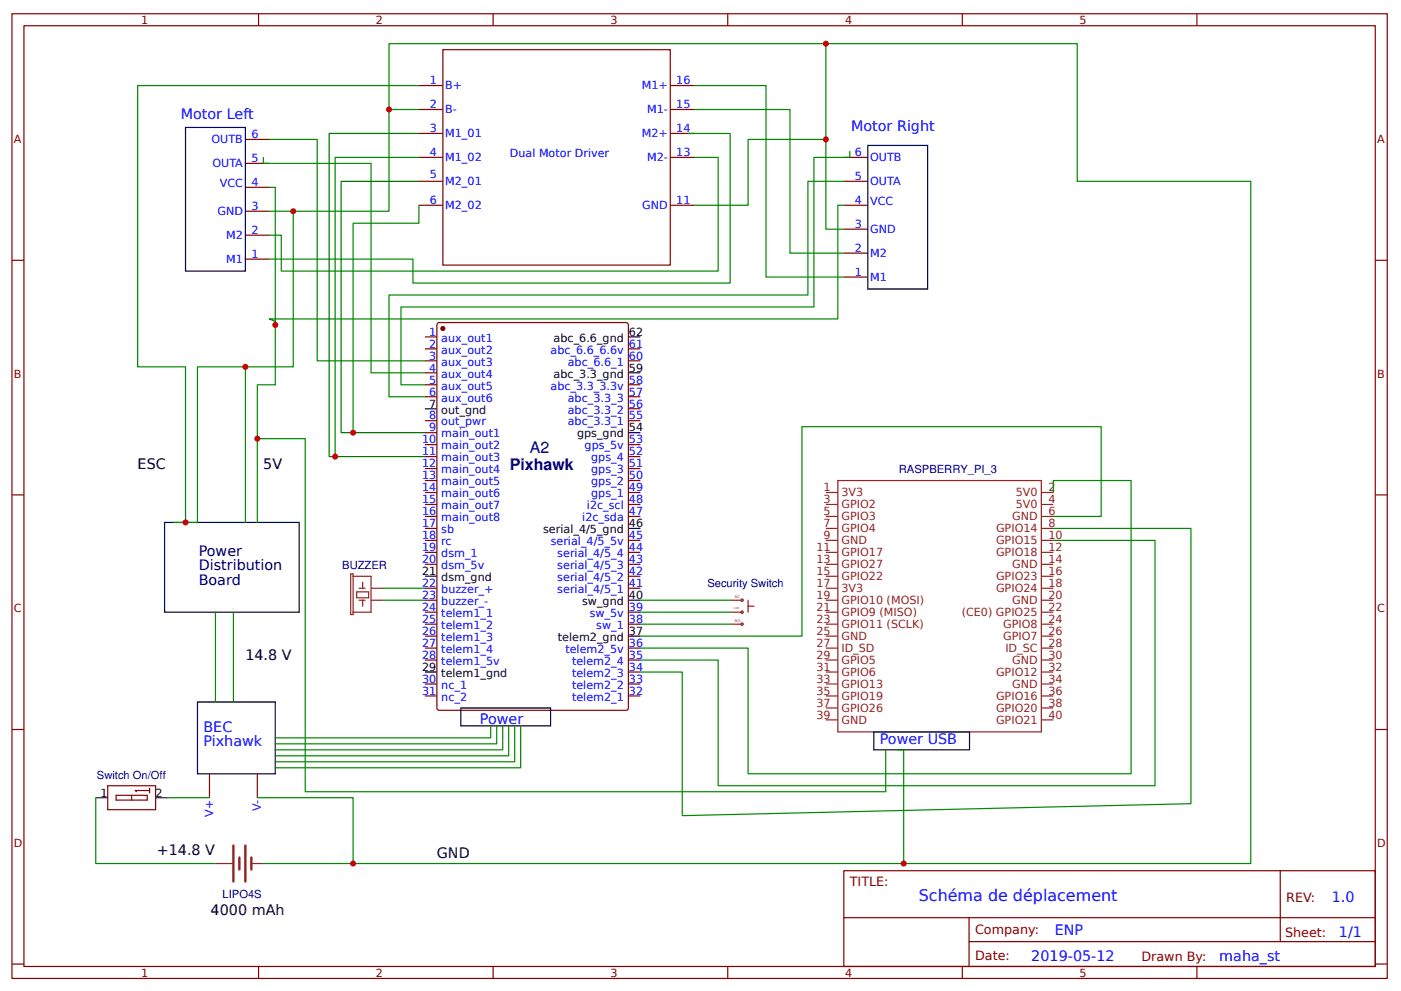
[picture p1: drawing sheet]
<svg xmlns="http://www.w3.org/2000/svg" width="310mm" height="219mm" viewBox="0 0 310 219" stroke-linecap="round" stroke-linejoin="round" font-family="sans-serif">
<g fill="none" stroke="#800" stroke-width=".26">
<path d="M2.6 3h304.1v213.3h-304.1zM5.3 5.7h298.7v208h-298.7zM57.1 3v2.7M92.6 18.9h5.3M97.9 11h50.3v47.6h-50.3zM109 3v2.7M148.2 18.9h5.3M160.9 3v2.7M212.7 3v2.7M264.6 3v2.7M54.2 36.1h5.3M54.2 30.8h5.3"/>
<path d="M92.6 34.8h5.3M92.6 24.2h5.3M92.6 29.5h5.3M148.2 34.8h5.3M148.2 24.2h5.3M148.2 29.5h5.3M186.5 34.8h5.3M2.6 57.5h2.7M54.2 57.3h5.3M54.2 52h5.3M54.2 46.7h5.3M54.2 41.4h5.3"/>
<path d="M92.6 45.4h5.3M92.6 40.1h5.3M148.2 45.4h5.3M186.5 56h5.3M186.5 50.7h5.3M186.5 45.4h5.3M186.5 40.1h5.3M304 57.5h2.7M93.9 74.5h2.7M93.9 77.1h2.7M93.9 79.8h2.7M96.8 71.4l41.6-.1 .4 .3 .1 84.9-.3 .5h-41.5l-.5-.2v-85z"/>
<path d="M138.9 77.1h2.7M138.9 79.8h2.7M186.5 61.3h5.3M93.9 82.4h2.7M93.9 85.1h2.7M93.9 87.7h2.7M93.9 93h2.7M93.9 95.6h2.7M93.9 98.3h2.7M138.9 85.1h2.7M138.9 87.7h2.7M138.9 93h2.7"/>
<path d="M138.9 98.3h2.7M138.9 90.4h2.7M2.6 109.4h2.7M93.9 100.9h2.7M93.9 103.6h2.7M93.9 106.2h2.7M93.9 108.9h2.7M93.9 111.5h2.7M93.9 114.2h2.7M93.9 116.8h2.7M93.9 119.5h2.7M138.9 100.9h2.7"/>
<path d="M138.9 103.6h2.7M138.9 106.2h2.7M138.9 108.9h2.7M138.9 111.5h2.7M138.9 114.2h2.7M138.9 119.5h2.7M304 109.4h2.7M93.9 122.1h2.7M93.9 124.8h2.7M93.9 130h2.7M93.9 132.7h2.7M93.9 135.3h2.7"/>
<path d="M93.9 138h2.7M138.9 122.1h2.7M138.9 124.8h2.7M138.9 130h2.7M138.9 135.3h2.7M138.9 138h2.7M138.9 127.4h2.7M93.9 140.6h2.7M93.9 143.3h2.7M93.9 145.9h2.7M93.9 151.2h2.7M93.9 153.9h2.7"/>
<path d="M138.9 143.3h2.7M138.9 145.9h2.7M138.9 151.2h2.7M138.9 153.9h2.7M138.9 148.6h2.7M2.6 161.3h2.7M23.8 173.7h10.6v5.3h-10.6zM25.7 175.8h6.8v1.1h-6.8zM29.1 175.8v1.1M33.1 174.8h-3.2l.3 .2M33.1 174.2v1.1M46.3 171.1v5.2"/>
<path d="M56.9 171.1v5.2M304 161.3h2.7M186.5 192.5h117.5v21.2h-117.5zM283 192.5v15.7M2.6 213.1h2.7M57.1 213.7v2.6M109 213.7v2.6M160.9 213.7v2.6M186.6 202.9h117.3M212.7 213.7v2.6M214.2 208.2h89.7M214.2 202.9v10.6"/>
<path d="M264.6 213.7v2.6M304 213.1h2.7"/>
</g>
<circle cx="97.9" cy="72.6" r=".4" fill="#800" stroke="#800" stroke-width=".26"/>
<g fill="none" stroke="#000" stroke-width=".26">
<path d="M41 28.2h13.2v31.7h-13.2zM191.8 32.1h13.3v31.8h-13.3zM138.9 74.5h2.7M93.9 90.4h2.7M138.9 95.6h2.7M138.9 82.4h2.7M36.4 115.5h29.7v19.8h-29.7zM138.9 116.8h2.7M93.9 127.4h2.7M138.9 132.7h2.7M43.7 155.2h17.2v15.9h-17.2zM93.9 148.6h2.7"/>
<path d="M101.9 156.5h19.8v4h-19.8zM138.9 140.6h2.7M21.2 176.3h2.6M34.4 176.3h2.6M193.1 161.8h21.2v4h-21.2z"/>
</g>
<g fill="none" stroke="#8d2323" stroke-width=".26">
<path d="M182.6 108.9h2.6M182.6 111.5h2.6M182.6 114.2h2.6M182.6 116.8h2.6M182.6 119.5h2.6M185.2 106.2h45v55.6h-45zM230.2 108.9h2.6M230.2 111.5h2.6M230.2 114.2h2.6M230.2 116.8h2.6M230.2 119.5h2.6M77.5 126.9h.6v9h-.6z"/>
<path d="M78.1 127.4h3.9v7.9h-3.9M78.8 130.8h2.7v1.4h-2.7zM79.4 132.7h1.3M79.4 130h1.3M80.2 128.7v1.3M80.2 132.7v1.3M82 132.7h2.7M82 130h2.7M161.4 132.7h2.6M161.4 135.3h2.6M161.4 138h2.6M165.4 132.7v2.6"/>
<path d="M165.4 134h1.3M182.6 132.7h2.6M182.6 130h2.6M182.6 127.4h2.6M182.6 135.3h2.6M182.6 122.1h2.6M182.6 124.8h2.6M182.6 138h2.6M230.2 132.7h2.6M230.2 130h2.6M230.2 127.4h2.6M230.2 135.3h2.6"/>
<path d="M230.2 122.1h2.6M230.2 124.8h2.6M230.2 138h2.6M182.6 140.6h2.6M182.6 143.3h2.6M182.6 145.9h2.6M182.6 148.6h2.6M182.6 151.2h2.6M182.6 153.9h2.6M182.6 156.5h2.6M182.6 159.1h2.6M230.2 140.6h2.6"/>
<path d="M230.2 143.3h2.6M230.2 145.9h2.6M230.2 148.6h2.6M230.2 151.2h2.6M230.2 153.9h2.6M230.2 156.5h2.6M230.2 159.1h2.6M47.6 190.9h3.7M55.6 190.9h2.6"/>
<circle cx="164" cy="132.7" r=".26"/>
<circle cx="164" cy="138" r=".26"/>
<circle cx="164" cy="135.3" r=".26"/>
</g>
<g fill="none" stroke="#080" stroke-width=".26">
<path d="M92.6 18.9h-62.2v62.2h10.6v34.4M153.5 18.9h15.8v42.4h17.2M182.6 9.7h55.5v30.4h38.4v150.8h-218.3M58.2 34.8v1.3h23.8v46.3h11.9M59.5 30.8h10.6v49h23.8M86 24.2v22.5h-26.5M92.6 24.2h-6.6v-14.5h96.6v41h3.9M92.6 34.8h-18.5v66.1M152.1 29.5h9.3v33.1h-70.1v-5.3h-31.8M153.5 24.2h21.1v31.8h11.9M153.5 34.8h5.2v25.1h-96.5v-7.9h-2.7M182.6 30.8h-17.2v14.6h-11.9"/>
<path d="M187.9 33.5v1.3h-8v33.1h-91.3v17.2h5.3M59.5 41.4h1.4v43.7h-4v30.4M64.8 46.7v34.4h-10.6v34.4M92.6 45.4v3.9h-14.5v46.3M186.5 40.1h-7.9v25.1h-92.6v22.5h7.9M186.5 45.4h-1.3v25.1h-125.7l1.4 .5v.8M54.2 81.1h-10.5v34.4h-5.3M56.9 97h10.6v78h128.3v-9.2M232.8 108.9v-2.7h17.2v64.9h-84.6v-27.8h-23.8M232.8 114.2h10.6v-19.9h-66.1v46.3h-35.7M232.8 119.5h22.5v54.2h-96.6v-27.8h-17.1M232.8 116.8h30.5v60.9l-112.5 2.6v-31.7h-9.2"/>
<path d="M47.6 135.3v19.9M51.6 135.3v19.9M84.7 130h9.2M84.7 132.7h9.2M141.6 132.7h19.8M141.6 135.3h19.8M141.6 138h19.8M21.2 176.3v14.6h26.4M37 176.3h9.3M56.9 176.3h21.2v14.6M108.5 160.5v2.6h-47.6M109.8 160.5v3.9h-48.9"/>
<path d="M111.1 160.5v5.3h-50.2M112.4 160.5v6.6h-51.5M113.8 160.5v7.9h-52.9M115.1 160.5v9.2h-54.2M198.4 165.8h1.4v25.1"/>
</g>
<path d="M51.6 186.9v8M52.9 189.6v2.6M54.2 186.9v8M55.6 189.6v2.6" fill="none" stroke="#8d2323" stroke-width=".53"/>
<path d="M92.6 29.5h-19.8v71.4h21.1M92.6 40.1h-17.2v55.5h18.5" fill="none" stroke="#060" stroke-width=".26"/>
<g fill="#c00">
<circle cx="74.1" cy="100.9" r=".66"/>
<circle cx="182.6" cy="30.8" r=".66"/>
<circle cx="41" cy="115.5" r=".66"/>
<circle cx="60.9" cy="71.8" r=".66"/>
<circle cx="54.2" cy="81.1" r=".66"/>
<circle cx="64.8" cy="46.7" r=".66"/>
<circle cx="56.9" cy="97" r=".66"/>
<circle cx="78.1" cy="190.9" r=".66"/>
<circle cx="182.6" cy="9.7" r=".66"/>
<circle cx="86" cy="24.2" r=".66"/>
<circle cx="199.8" cy="190.9" r=".66"/>
<circle cx="78.1" cy="95.6" r=".66"/>
</g>
<g font-size="3.5" fill="#000080">
<text x="117.1" y="100.2">A2</text>
<text x="112.7" y="103.9">Pixhawk</text>
</g>
<text font-size="3.5" fill="#00f" x="203.1" y="199.3">Schéma de déplacement</text>
<g font-size="3.2" fill="#00f">
<text x="40" y="26.3">Motor Left</text>
<text x="188.1" y="29">Motor Right</text>
<text x="45" y="161.8">BEC</text>
<text x="106.1" y="159.9">Power</text>
<text x="45" y="165">Pixhawk</text>
<text x="194.5" y="164.4">Power USB</text>
<text x="294.4" y="199.4">1.0</text>
<text x="233.2" y="206.6">ENP</text>
<text x="296" y="207.2">1/1</text>
<text x="228" y="212.5">2019-05-12</text>
<text x="269.5" y="212.4">maha_st</text>
</g>
<g font-size="3.2">
<text x="30.4" y="103.6">ESC</text>
<text x="58.2" y="103.6">5V</text>
<text x="54.2" y="145.9">14.8 V</text>
<text x="34.7" y="189">+14.8 V</text>
<text x="96.6" y="189.6">GND</text>
<text x="46.6" y="202.3">4000 mAh</text>
</g>
<g font-size="3.2" fill="#006">
<text x="43.9" y="122.9">Power</text>
<text x="43.9" y="126.1">Distribution</text>
<text x="43.9" y="129.2">Board</text>
</g>
<g font-size="2.8" fill="#800">
<text x="187.9" y="195.9">TITLE:</text>
<text x="284.3" y="199.4">REV:</text>
<text x="215.5" y="206.6">Company:</text>
<text x="284.1" y="207">Sheet:</text>
<text x="215.5" y="212.3">Date:</text>
<text x="252.3" y="212.4">Drawn By:</text>
</g>
<g font-size="2.5" fill="#800">
<text x="31.2" y="5.3">1</text>
<text x="83.1" y="5.3">2</text>
<text x="134.9" y="5.3">3</text>
<text x="186.8" y="5.3">4</text>
<text x="238.7" y="5.3">5</text>
<text x="3" y="31.6">A</text>
<text x="304.4" y="31.6">A</text>
<text x="3" y="83.5">B</text>
<text x="304.4" y="83.5">B</text>
<text x="3" y="135.3">C</text>
<text x="304.4" y="135.3">C</text>
<text x="3" y="187.2">D</text>
<text x="304.4" y="187.2">D</text>
<text x="31.2" y="215.9">1</text>
<text x="83.1" y="215.9">2</text>
<text x="134.9" y="215.9">3</text>
<text x="186.8" y="215.9">4</text>
<text x="238.7" y="215.9">5</text>
</g>
<g font-size="2.5" fill="#00f">
<text x="95" y="18.7">1</text>
<text x="95" y="23.9">2</text>
<text x="98.4" y="19.7">B+</text>
<text x="141.9" y="19.7">M1+</text>
<text x="149.5" y="23.9">15</text>
<text x="149.5" y="18.7">16</text>
<text x="95" y="29.2">3</text>
<text x="98.4" y="25">B-</text>
<text x="143" y="25">M1-</text>
<text x="149.5" y="29.2">14</text>
<text x="46.8" y="31.6">OUTB</text>
<text x="55.6" y="35.9">5</text>
<text x="55.6" y="30.6">6</text>
<text x="95" y="34.5">4</text>
<text x="98.4" y="30.3">M1_01</text>
<text x="98.4" y="35.6">M1_02</text>
<text x="112.7" y="34.8">Dual Motor Driver</text>
<text x="141.9" y="30.3">M2+</text>
<text x="143" y="35.6">M2-</text>
<text x="149.5" y="34.5">13</text>
<text x="188.9" y="34.5">6</text>
<text x="192.4" y="35.6">OUTB</text>
<text x="47" y="36.9">OUTA</text>
<text x="48.6" y="41.4">VCC</text>
<text x="55.6" y="41.1">4</text>
<text x="95" y="39.4">5</text>
<text x="98.4" y="40.9">M2_01</text>
<text x="188.9" y="39.8">5</text>
<text x="192.4" y="40.9">OUTA</text>
<text x="48" y="47.5">GND</text>
<text x="55.6" y="46.4">3</text>
<text x="95" y="45.1">6</text>
<text x="98.4" y="46.2">M2_02</text>
<text x="142" y="46.2">GND</text>
<text x="149.5" y="45.1">11</text>
<text x="188.9" y="45.1">4</text>
<text x="192.4" y="45.4">VCC</text>
<text x="50" y="52.8">M2</text>
<text x="55.6" y="51.7">2</text>
<text x="188.9" y="50.4">3</text>
<text x="192.4" y="51.5">GND</text>
<text x="50" y="58.1">M1</text>
<text x="55.6" y="57">1</text>
<text x="188.9" y="55.7">2</text>
<text x="192.4" y="56.8">M2</text>
<text x="188.9" y="61">1</text>
<text x="192.4" y="62">M1</text>
<text x="94.9" y="74.2">1</text>
<text x="94.9" y="76.9">2</text>
<text x="97.6" y="75.5">aux_out1</text>
<text x="139" y="76.9">61</text>
<text x="94.9" y="79.5">3</text>
<text x="94.9" y="82.2">4</text>
<text x="97.6" y="78.2">aux_out2</text>
<text x="97.6" y="80.8">aux_out3</text>
<text x="97.6" y="83.5">aux_out4</text>
<text x="121.7" y="78.2">abc_6.6_6.6v</text>
<text x="125.5" y="80.8">abc_6.6_1</text>
<text x="139" y="79.5">60</text>
<text x="94.9" y="84.8">5</text>
<text x="94.9" y="87.4">6</text>
<text x="97.6" y="86.1">aux_out5</text>
<text x="97.6" y="88.8">aux_out6</text>
<text x="121.7" y="86.1">abc_3.3_3.3v</text>
<text x="125.5" y="88.8">abc_3.3_3</text>
<text x="139" y="87.4">57</text>
<text x="139" y="84.8">58</text>
<text x="94.9" y="92.7">8</text>
<text x="94.9" y="95.4">9</text>
<text x="97.6" y="94.1">out_pwr</text>
<text x="125.5" y="94.1">abc_3.3_1</text>
<text x="125.5" y="91.4">abc_3.3_2</text>
<text x="139" y="92.7">55</text>
<text x="139" y="90.1">56</text>
<text x="93.3" y="98">10</text>
<text x="93.3" y="100.7">11</text>
<text x="97.6" y="96.7">main_out1</text>
<text x="97.6" y="99.4">main_out2</text>
<text x="97.6" y="102">main_out3</text>
<text x="129.2" y="99.4">gps_5v</text>
<text x="130.7" y="102">gps_4</text>
<text x="139" y="100.7">52</text>
<text x="139" y="98">53</text>
<text x="93.3" y="103.3">12</text>
<text x="93.3" y="106">13</text>
<text x="97.6" y="104.6">main_out4</text>
<text x="97.6" y="107.3">main_out5</text>
<text x="130.7" y="107.3">gps_2</text>
<text x="130.7" y="104.6">gps_3</text>
<text x="139" y="106">50</text>
<text x="139" y="103.3">51</text>
<text x="93.3" y="108.6">14</text>
<text x="93.3" y="111.3">15</text>
<text x="93.3" y="113.9">16</text>
<text x="97.6" y="109.9">main_out6</text>
<text x="97.6" y="112.6">main_out7</text>
<text x="129.7" y="112.6">i2c_scl</text>
<text x="130.7" y="109.9">gps_1</text>
<text x="139" y="113.9">47</text>
<text x="139" y="111.3">48</text>
<text x="139" y="108.6">49</text>
<text x="93.3" y="116.5">17</text>
<text x="93.3" y="119.2">18</text>
<text x="97.6" y="115.2">main_out8</text>
<text x="97.6" y="117.9">sb</text>
<text x="128.7" y="115.2">i2c_sda</text>
<text x="139" y="119.2">45</text>
<text x="93.3" y="121.8">19</text>
<text x="93.3" y="124.5">20</text>
<text x="97.6" y="120.5">rc</text>
<text x="97.6" y="123.2">dsm_1</text>
<text x="97.6" y="125.8">dsm_5v</text>
<text x="121.7" y="120.5">serial_4/5_5v</text>
<text x="123.2" y="125.8">serial_4/5_3</text>
<text x="123.2" y="123.2">serial_4/5_4</text>
<text x="139" y="124.5">43</text>
<text x="139" y="121.8">44</text>
<text x="93.3" y="129.8">22</text>
<text x="97.6" y="131.1">buzzer_+</text>
<text x="123.2" y="131.1">serial_4/5_1</text>
<text x="123.2" y="128.5">serial_4/5_2</text>
<text x="139" y="129.8">41</text>
<text x="139" y="127.1">42</text>
<text x="93.3" y="132.4">23</text>
<text x="93.3" y="135.1">24</text>
<text x="93.3" y="137.7">25</text>
<text x="97.6" y="133.7">buzzer_-</text>
<text x="97.6" y="136.4">telem1_1</text>
<text x="130.4" y="136.4">sw_5v</text>
<text x="139" y="137.7">38</text>
<text x="139" y="135.1">39</text>
<text x="93.3" y="140.4">26</text>
<text x="93.3" y="143">27</text>
<text x="97.6" y="139">telem1_2</text>
<text x="97.6" y="141.7">telem1_3</text>
<text x="131.8" y="139">sw_1</text>
<text x="139" y="143">36</text>
<text x="93.3" y="145.7">28</text>
<text x="97.6" y="144.3">telem1_4</text>
<text x="97.6" y="147">telem1_5v</text>
<text x="125" y="144.3">telem2_5v</text>
<text x="126.4" y="149.6">telem2_3</text>
<text x="126.4" y="147">telem2_4</text>
<text x="139" y="148.3">34</text>
<text x="139" y="145.7">35</text>
<text x="93.3" y="150.9">30</text>
<text x="93.3" y="153.6">31</text>
<text x="97.6" y="152.3">nc_1</text>
<text x="97.6" y="154.9">nc_2</text>
<text x="126.4" y="154.9">telem2_1</text>
<text x="126.4" y="152.3">telem2_2</text>
<text x="139" y="153.6">32</text>
<text x="139" y="150.9">33</text>
<text x="57.7" y="179.3" transform="rotate(-90 57.7 179.3)">V-</text>
<text x="47.1" y="180.6" transform="rotate(-90 47.1 180.6)">V+</text>
</g>
<g font-size="2.5">
<text x="122.4" y="75.5">abc_6.6_gnd</text>
<text x="139" y="74.2">62</text>
<text x="122.4" y="83.5">abc_3.3_gnd</text>
<text x="139" y="82.2">59</text>
<text x="94.9" y="90.1">7</text>
<text x="97.6" y="91.4">out_gnd</text>
<text x="139" y="95.4">54</text>
<text x="127.6" y="96.7">gps_gnd</text>
<text x="120.1" y="117.9">serial_4/5_gnd</text>
<text x="139" y="116.5">46</text>
<text x="93.3" y="127.1">21</text>
<text x="97.6" y="128.5">dsm_gnd</text>
<text x="128.7" y="133.7">sw_gnd</text>
<text x="139" y="132.4">40</text>
<text x="123.3" y="141.7">telem2_gnd</text>
<text x="139" y="140.4">37</text>
<text x="93.3" y="148.3">29</text>
<text x="97.6" y="149.6">telem1_gnd</text>
<text x="22.2" y="176.1">1</text>
<text x="34.4" y="176.1">2</text>
</g>
<g font-size="2.5" fill="#000080">
<text x="198.7" y="104.6">RASPBERRY_PI_3</text>
<text x="75.7" y="125.8">BUZZER</text>
<text x="156.4" y="129.8">Security Switch</text>
<text x="21.4" y="172.1">Switch On/Off</text>
<text x="49.2" y="198.6">LIPO4S</text>
</g>
<g font-size="2.5" fill="#8d2323">
<text x="182" y="108.6">1</text>
<text x="182" y="111.3">3</text>
<text x="182" y="113.9">5</text>
<text x="186" y="109.7">3V3</text>
<text x="186" y="112.3">GPIO2</text>
<text x="224.6" y="109.7">5V0</text>
<text x="224.6" y="112.3">5V0</text>
<text x="231.8" y="108.6">2</text>
<text x="231.8" y="111.3">4</text>
<text x="231.8" y="113.9">6</text>
<text x="182" y="116.5">7</text>
<text x="182" y="119.2">9</text>
<text x="186" y="115">GPIO3</text>
<text x="186" y="117.6">GPIO4</text>
<text x="220.2" y="117.6">GPIO14</text>
<text x="223.7" y="115">GND</text>
<text x="231.8" y="116.5">8</text>
<text x="231.8" y="119.2">10</text>
<text x="180.5" y="121.8">11</text>
<text x="180.5" y="124.5">13</text>
<text x="186" y="120.3">GND</text>
<text x="186" y="122.9">GPIO17</text>
<text x="186" y="125.5">GPIO27</text>
<text x="220.2" y="120.3">GPIO15</text>
<text x="220.2" y="122.9">GPIO18</text>
<text x="223.7" y="125.5">GND</text>
<text x="231.8" y="121.8">12</text>
<text x="231.8" y="124.5">14</text>
<text x="180.5" y="127.1">15</text>
<text x="180.5" y="129.8">17</text>
<text x="186" y="128.2">GPIO22</text>
<text x="186" y="130.8">3V3</text>
<text x="220.2" y="128.2">GPIO23</text>
<text x="220.2" y="130.8">GPIO24</text>
<text x="231.8" y="127.1">16</text>
<text x="231.8" y="129.8">18</text>
<text x="180.5" y="132.4">19</text>
<text x="180.5" y="135.1">21</text>
<text x="180.5" y="137.7">23</text>
<text x="186" y="133.5">GPIO10 (MOSI)</text>
<text x="186" y="136.1">GPIO9 (MISO)</text>
<text x="212.6" y="136.1">(CE0) GPIO25</text>
<text x="223.7" y="133.5">GND</text>
<text x="231.8" y="132.4">20</text>
<text x="231.8" y="135.1">22</text>
<text x="231.8" y="137.7">24</text>
<text x="180.5" y="140.4">25</text>
<text x="180.5" y="143">27</text>
<text x="186" y="138.8">GPIO11 (SCLK)</text>
<text x="186" y="141.4">GND</text>
<text x="221.7" y="138.8">GPIO8</text>
<text x="221.7" y="141.4">GPIO7</text>
<text x="231.8" y="140.4">26</text>
<text x="231.8" y="143">28</text>
<text x="180.5" y="145.7">29</text>
<text x="180.5" y="148.3">31</text>
<text x="186" y="144.1">ID_SD</text>
<text x="186" y="146.7">GPIO5</text>
<text x="186" y="149.4">GPIO6</text>
<text x="220.2" y="149.4">GPIO12</text>
<text x="222.2" y="144.1">ID_SC</text>
<text x="223.7" y="146.7">GND</text>
<text x="231.8" y="145.7">30</text>
<text x="231.8" y="148.3">32</text>
<text x="180.5" y="150.9">33</text>
<text x="180.5" y="153.6">35</text>
<text x="186" y="152">GPIO13</text>
<text x="186" y="154.6">GPIO19</text>
<text x="220.2" y="154.6">GPIO16</text>
<text x="223.7" y="152">GND</text>
<text x="231.8" y="150.9">34</text>
<text x="231.8" y="153.6">36</text>
<text x="180.5" y="156.2">37</text>
<text x="180.5" y="158.9">39</text>
<text x="186" y="157.3">GPIO26</text>
<text x="186" y="159.9">GND</text>
<text x="220.2" y="157.3">GPIO20</text>
<text x="220.2" y="159.9">GPIO21</text>
<text x="231.8" y="156.2">38</text>
<text x="231.8" y="158.9">40</text>
</g>
<g font-size=".8" fill="#8d2323">
<text x="162.5" y="132.2">NC</text>
<text x="162.5" y="137.5">NO</text>
</g>
<text font-size=".5" fill="#8d2323" x="162.2" y="134.5">COM</text>
</svg>
